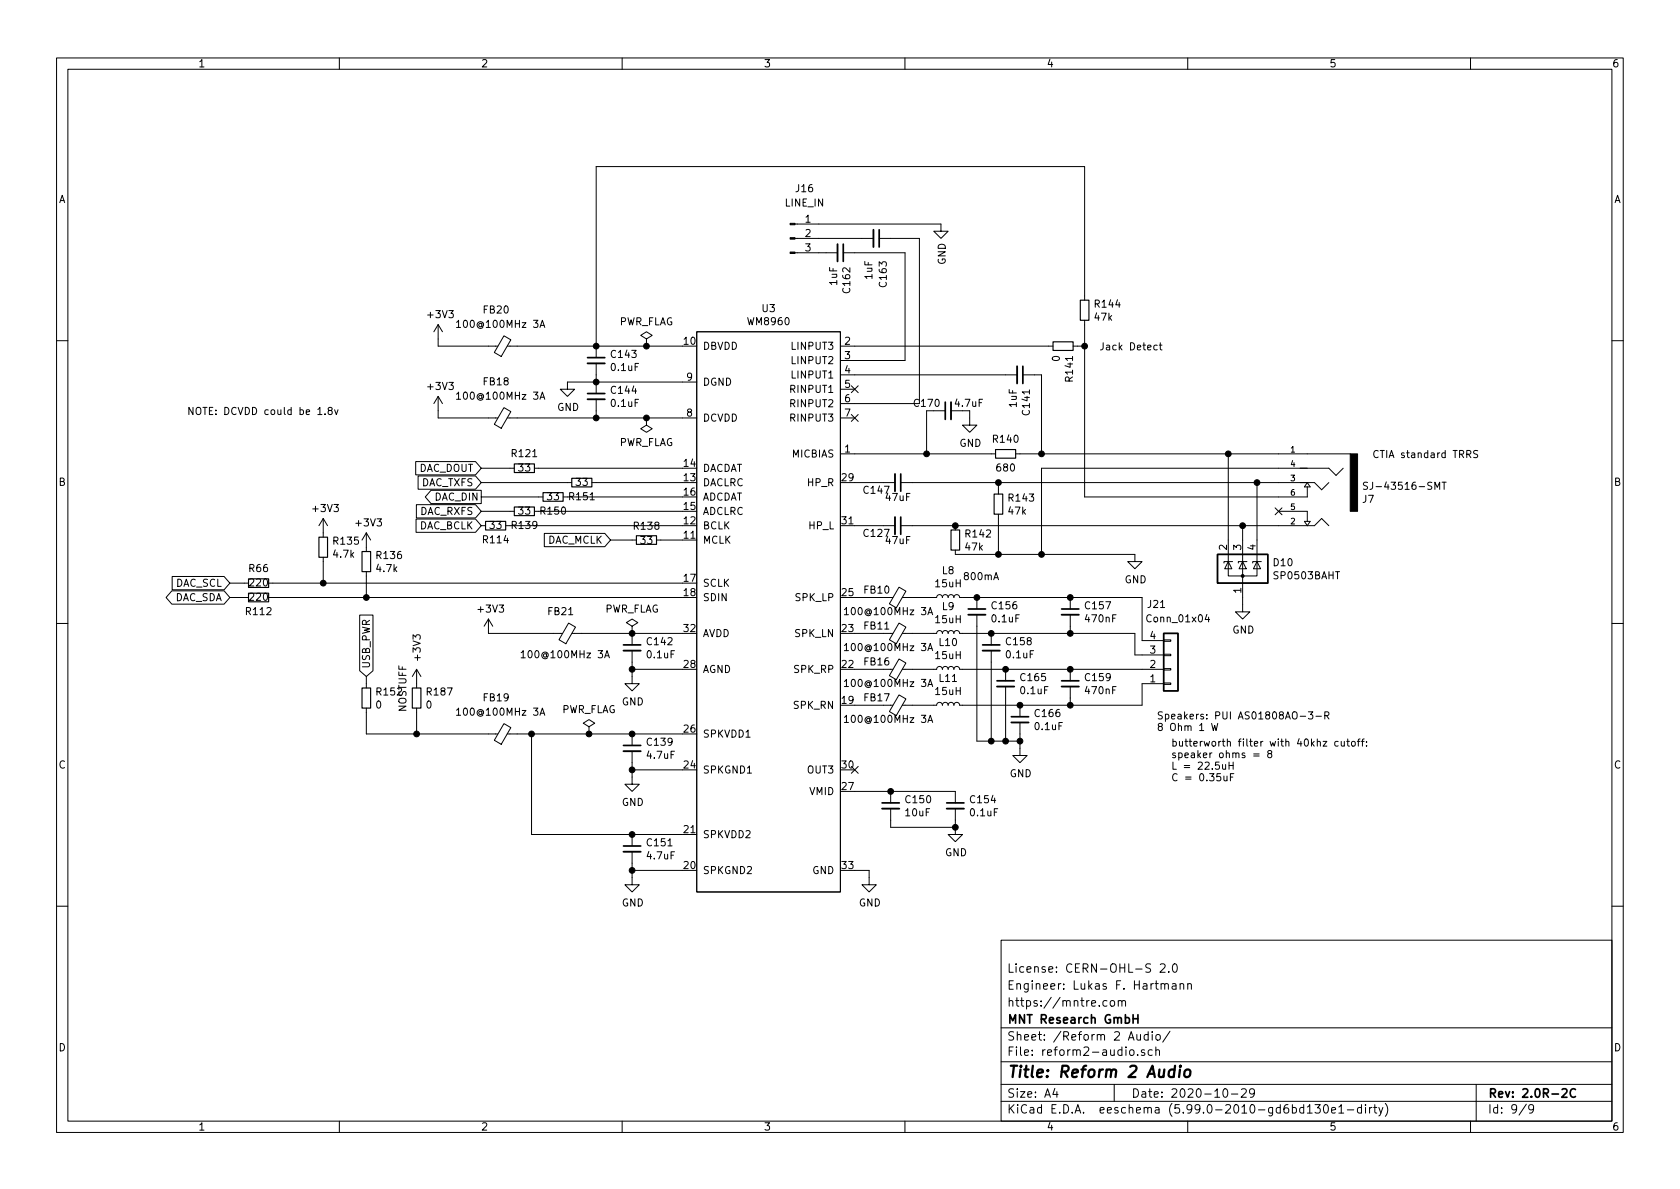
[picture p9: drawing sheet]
<svg xmlns="http://www.w3.org/2000/svg" width="297mm" height="210mm" viewBox="0 0 297 210" stroke-linecap="round" stroke-linejoin="round" font-family="sans-serif">
<g fill="none" stroke="#000" stroke-width=".18">
<path d="M10 10.2h277v190.1h-277zM12 12.2h273v186.1h-273zM60 10.2v2M110 10.2v2M160 10.2v2M210 10.2v2M260 10.2v2M140.6 39.6h25.8v1.3h1.2l-1.2 1.3-1.3-1.3h1.3M77.5 57.4v3.8h10.5M77.5 57.4l-.8 1.3M77.5 57.4l.7 1.3M80.7 57l.4-.4v1.3"/>
<path d="M80.7 57.9h.7M89.1 59.4l1.2 .7-1.7 2.9-1.2-.7zM95.5 57.9l.4-1.3 .4 1.3M95.6 57.5h.6M114.3 59.9l1-.6-1-.6-1 .6 1 .6v1.3M123.2 58.7h25.4v99h-25.4zM140.6 42.2h13.8M140.6 44.7h7.5M149.1 44.7h10.9v19h-11.4M155.4 42.2h7.2v29.2h-14M191.8 53.1v-23.6h-86.4v33.7M191.8 56.6v31.3h39.3v-1.8"/>
<path d="M10 60.2h2M56.2 73.3h.7M57.5 73.2v.1M58.3 72.6l-.3-.3 .1-.1 .2-.2 .3 .1 .1 .2v.2l-.6 .1-.1 .2v.3l.3 .2h.2l.2-.2v-.3l-.2-.2M59.2 72.5l.3 .8 .3-.8M77.5 70.1v3.8h10.5M77.5 70.1l-.8 1.3M77.5 70.1l.7 1.3M80.7 69.7l.4-.4v1.3M80.7 70.6h.7M89.1 72.1l1.2 .7-1.7 2.9-1.2-.7zM89.7 61.2h30.9"/>
<path d="M89.7 73.9h33.5M95.5 70.6l.4-1.3 .4 1.3M95.6 70.2h.6M105.4 64.3v5.3M105.4 70.6v3.3M114.3 73.9v1.3l1 .6-1 .6-1-.6 1-.6M114.3 73.9h.1M114.3 61.2h.1M123.2 67.6h-22.9v1.2h1.3l-1.3 1.3-1.2-1.3h1.2M148.6 61.2h37.6M148.6 66.3h31.2M148.6 73.9h2.5"/>
<path d="M148.6 68.8h2.5M150.5 73.3l1.2 1.2M150.5 68.2l1.2 1.2M151.7 73.3l-1.2 1.2M151.7 68.2l-1.2 1.2M167.1 72.6h-3.3v7.7M168.1 72.6h3.3v2.6h1.3l-1.3 1.2-1.2-1.2h1.2M180.8 66.3h3.3v14M189.7 61.2h2.1M204.6 61.1l-.4-.1-.2 .3 .1 .5h.5M205 61h.5M205.2 60.6v1.1l.3 .2"/>
<path d="M261.3 79.7h-.5l-.2 .1v.3l.6 .3 .1 .3-.3 .2h-.5M285 60.2h2M57.1 91.7v3.3M57.1 98.5v4.6M57.1 91.7l-.7 1.3M57.1 91.7l.8 1.3M64.8 94.2v3.3M64.8 94.2l-.8 1.3M64.8 94.2l.7 1.3M73.5 81.6h10.6l1 1.2-1 1.2h-10.6zM73.6 91.8h10.5l1 1.2-1 1.1h-10.5zM73.6 89.2h10.5l1 1.2-1 1.2h-10.5z"/>
<path d="M73.9 84.2h10.2l1 1.1-1 1.2h-10.2zM76.2 86.7h8.9v2.4h-8.9l-1-1.2zM85.1 93h.8M85.1 90.4h5.8M85.1 87.9h10.9M85.1 82.8h5.8M85.1 85.3h16M89.4 93h31.2M94.5 90.4h26.1M94.5 82.8h26.1M96.2 94.3h10.7l1 1.2-1 1.2h-10.7zM99.6 87.9h21"/>
<path d="M104.6 85.3h16M107.9 95.5h4.6M116.1 95.5h7.1M148.6 93h9.6M148.6 80.3h27.4M151.1 85.3h7.1M159.3 93h73.1l1.3-1.3 1.2 1.3M159.3 85.3h73.1l1.3 1.3 1.2-1.3M168.9 97.3v.7h31.8v1.3h1.2l-1.2 1.3-1.3-1.3h1.3M168.9 93v.7M176.5 85.3v2.1M176.5 90.9v7.1"/>
<path d="M179.6 80.3h59.2M217.2 99.3v2.5h5v-2.5M217.2 99.3l.6 1.3h-1.3zM217.2 80.3v19M217.9 99.3h-1.5v.3M219.7 99.3l.6 1.3h-1.2zM219.7 93v15.2h1.3l-1.3 1.3-1.3-1.3h1.3M220.5 99.3h-1.6v.3M222.2 99.3l.7 1.3h-1.3zM222.2 85.3v14M223 99.3h-1.5v.3M225.5 89.8l1.2 1.2"/>
<path d="M226.1 90.4h5v1.8M226.7 89.8l-1.2 1.2M230.6 92.2h1l-.5 .8zM231.1 85.3l.5 .8h-1zM237.5 82.8l-1.3 1.3-1.3-1.3h-50.8v15.2M241.8 85.3h-.5l-.2 .1v.4l.6 .2 .1 .3-.3 .2h-.4M255 85.3h.7M255.3 85.3v1.2M259.3 80.3h.6l.2-.2-.1-.3-.7-.1v1.2M259.6 80.3l.5 .6M10 110.2h2M30.4 104.5h9.2l1 1.2-1 1.1h-9.2l-1-1.1z"/>
<path d="M30.4 101.9h9.2l1 1.2-1 1.2h-9.2zM40.6 105.7h3.3M40.6 103.1h3.3M47.5 105.7h73.1M47.5 103.1h73.1M63.6 108.8h2.3v9.8l-1.1 1-1.2-1zM64.8 101.1v4.6M64.8 119.6v2.1M73.7 118.4l-.8 1.2M73.7 118.4v3.3M73.7 118.4l.7 1.2M86.4 109.5l-.8 1.2"/>
<path d="M86.4 109.5v2.5h13M86.4 109.5l.7 1.2M92.1 115.4l.4-.3v1.2M92.1 116.3h.8M100.5 110.2l1.3 .7-1.7 2.9-1.3-.7zM101.1 112h19.5M106.9 116.3l.4-1.2 .4 1.2M107 116h.6M111.8 115.1v5.8h1.2l-1.2 1.3-1.3-1.3h1.3M111.8 110.7l1-.6-1-.6-1.1 .6 1.1 .6v1.3M111.8 112h.1M111.8 118.4h8.8"/>
<path d="M111.8 112v2M149.3 114.1l.4-.3v1.3M149.3 107.8l.4-.4v1.3M149.3 115.1h.7M149.3 108.7h.7M151.1 105.7h6.8M151.1 118.4h6.8M151.1 112h6.8M159 110.2l1.2 .7-1.7 2.9-1.2-.7zM159 116.5l1.2 .7-1.7 3-1.2-.7zM159 103.8l1.2 .7-1.7 3-1.2-.7zM159.5 112h6.1l.2-.4 .3-.1 .4 .1 .1 .4 .1-.3 .3-.2 .5 .1 .1 .4 .3-.4 .4-.1 .2 .2 .2 .3 .1-.4 .4-.1 .3 .1 .2 .4h31v3.8h5"/>
<path d="M159.5 105.7h6.1l.2-.4 .3-.1 .4 .1 .1 .4 .1-.4 .3-.1 .5 .1 .1 .4 .3-.5h.4l.2 .1 .2 .4 .1-.4 .4-.1 .3 .1 .2 .4h32.2v7.6h3.8M159.5 118.4h6.1l.2-.4 .3-.1 .4 .1 .1 .4 .1-.4 .3-.1 .5 .1 .1 .4 .3-.5h.4l.2 .1 .2 .4 .1-.4 .4-.1 .3 .1 .2 .4h36M164.1 115.1l.4-1.3 .4 1.3M164.1 108.7l.4-1.3 .4 1.3M164.2 114.7h.6M164.2 108.3h.6M172.7 105.7v2M172.7 108.7v22.4h7.6M175.3 112v2M175.3 115.1v16M175.7 102.5l.4-1.3 .4 1.3M175.8 102.2h.6"/>
<path d="M177.8 118.4v2M189.2 105.7v2M189.2 108.7v3.3M189.2 118.4v2M205.7 113.2h1.3v.2h-1.3zM205.7 115.7h1.3v.2h-1.3zM205.7 118.2h1.3v.3h-1.3zM213.4 108.6l-.3 1h.8M213.7 109.1v.9M285 110.2h2M64.8 125.2v4.6h23.2M73.7 125.2v4.6"/>
<path d="M80.7 125.6l.4-.4v1.3M80.7 126.5h.7M89.1 128l1.2 .7-1.7 2.9-1.2-.7zM89.7 129.8h30.9M94 129.8v17.8h29.2M95.5 126.5l.4-1.3 .4 1.3M95.6 126.1h.6M104.1 128.5l1.1-.6-1.1-.7-1 .7 1 .6v1.3M104.1 129.8h.1M111.8 132.8v5.9h1.2l-1.2 1.2-1.3-1.2h1.3M111.8 129.8v2M111.8 136.1h8.8"/>
<path d="M149.3 120.5l.4-.4v1.3M149.3 126.8l.4-.3v1.3M149.3 121.4h.7M149.3 127.8h.7M150.5 135.5l1.2 1.2M151.1 139.9h17.8v2.1M151.1 124.7h6.8M151.7 135.5l-1.2 1.2M157.5 139.9v2.1M159 122.9l1.2 .7-1.7 2.9-1.2-.7zM164.1 121.4l.4-1.3 .4 1.3M164.1 127.8l.4-1.3 .4 1.3"/>
<path d="M164.2 121h.6M164.2 127.4h.6M177.8 121.4v9.7M180.3 127.8v5.8h1.3l-1.3 1.3-1.2-1.3h1.2M180.3 124.7v2M189.2 121.4v3.3M205.7 120.8h1.3v.2h-1.3zM205.7 120.9h-3.8v3.8h-32.2l-.2-.4-.3-.1-.4 .1-.1 .4-.2-.3-.3-.2-.4 .1-.2 .4-.1-.4-.5-.1-.3 .2-.1 .3-.1-.4-.4-.1-.3 .1-.2 .4h-6.1M214.2 127.9l.3 1.3 .3-.9 .2 .9 .3-1.3M216.2 135.2v.8h.3l.2-.1M216.4 137.2l.1 .8 .3 .1 .1-.1M216.7 135.2v.8"/>
<path d="M216.9 137.2v.9M217.3 134.8v1.2M217.3 135.4h.7M217.5 137.4h.5M218 134.8v1.2M218.2 136.8h-.7v1.3M221.7 133.3h.9M221.7 133.7h.9M224.4 133.3l-.3-.3 .1-.2 .2-.1 .3 .1 .2 .2-.1 .1-.5 .2-.2 .2v.2l.3 .3h.2l.3-.3-.1-.3-.2-.1M229.9 126.7h1M231.3 125.9h.8l-.4 .5 .4 .1v.5l-.2 .1-.6-.1M232.7 126.7h.9"/>
<path d="M233.9 131.1h.7l-.7 .8h.7M234.2 126.5h.6l.2-.2-.1-.3-.7-.1v1.2M234.5 126.5l.5 .6M236.6 131.2l-.4-.1-.2 .2 .1 .6h.5M237.1 131.1l.1 .8h.3l.2-.1M237.7 131.1v.8M238.1 131.1h.5M238.3 130.7v1.1l.3 .1M239 131.2l.2-.1 .4 .1v.5l-.1 .2h-.3l-.2-.1zM240 131.1h.5M240.5 130.7l-.3 .2v1M240.7 131.1h.5"/>
<path d="M241.2 130.7l-.3 .2v1M241.6 131.8v.1M241.6 131.2v.1M111.8 150.6v5.9h1.2l-1.2 1.2-1.3-1.2h1.3M111.8 147.6v2M111.8 153.9h8.8M151.1 153.9h2.6v2.6h1.2l-1.2 1.2-1.3-1.2h1.3M157.5 143v3.3h11.4M168.9 146.3v1.3h1.3l-1.3 1.2-1.3-1.2h1.3M168.9 143v3.3M10 160.2h2M177 166.3h108v32h-108z"/>
<path d="M195.7 177l-.4-.1-.3 .3v.4l.1 .3h.6M196.4 177l.4-.1 .3 .3v.4l-.3 .3h-.4l-.1-.3v-.4zM197.7 177.1l.2-.2 .4 .1 .1 .9M197.7 176.9v1M198.4 177.1l.2-.2 .3 .1 .1 .9M205.1 170.6l.6-.2 .2 .2 .1 .3-.9 1h.9M205.3 174.1l.2-.2 .4 .1v.9M205.9 174.1l.2-.2 .4 .1 .1 .9M206.6 171.8v.1M207.3 174h.6v.9M207.4 170.6l.2-.2a.81 .81 0 0 1 .6 .7 .81 .81 0 0 1-.3 .8h-.1a.81 .81 0 0 1-.4-1.3zM207.9 174.3l-.5 .1a.29 .29 0 0 0-.2 .2 .29 .29 0 0 0 .2 .3h.5"/>
<path d="M208.6 174.1l.3-.2 .3 .1 .1 .9M208.6 173.9v1M210 174.1l.2-.2 .4 .1v.9M210 173.9v1M285 160.2h2M60 198.3v2M110 198.3v2M160 198.3v2M177 194.8h108M177 191.8h108M177 187.8h108M177 181.8h108"/>
<path d="M186.5 192.5l-.4 1h1M186.9 193v1M197 191.8v3M199.8 185.8l.2-.2 .4 .2 .1 .5-.1 .3h-.4l-.2-.1zM201 182.9l.1 1h.3l.2-.1M201.1 186.5v.1M201.6 182.9v1M202.4 185.7l-.4-.1-.2 .2 .1 .3 .5 .1v.4h-.6M203 183l-.4-.1-.3 .3v.4l.1 .3h.6M203 182.4v1.5M203.7 185.7l-.4-.1-.3 .3v.4l.1 .3h.6M203.7 182.4v.2"/>
<path d="M203.7 182.9v1M204.4 185.8l.2-.2 .3 .1 .1 .9M204.4 185.1v1.5M204.4 183.1l.2-.2 .5 .2v.5l-.1 .3h-.4l-.2-.1zM206.9 182.4l-1.3 1.9M210 198.3v2M216.4 192.6l.2-.1a.81 .81 0 0 1 .6 .7 .81 .81 0 0 1-.3 .8h-.2a.81 .81 0 0 1-.6-.6 .81 .81 0 0 1 .3-.8zM217.7 193.5h1.2M219.5 192.7l.6-.2 .2 .2 .1 .3-1 1h1M221.8 193.2l-.3 .3h-.3l-.3-.3 .2-.6 .4-.1 .2 .2a.99 .99 0 0 1-.3 1.3h-.3M231.1 196.8h.9M232.5 195.3h.9l-.5 .6 .5 .1v.7l-.3 .1h-.4l-.2-.1"/>
<path d="M234.2 195.4l.2-.1a.81 .81 0 0 1 .5 .7 .81 .81 0 0 1-.3 .8h-.1a.81 .81 0 0 1-.6-.6 .81 .81 0 0 1 .3-.8zM235.4 196.3l.7-.1v-.3l-.5-.1-.2 .2 .1 .8h.6M236.7 195.8l.4-.5v1.5M236.7 196.8h.9M238.2 196.3h1.2M240.7 195.9l-.4-.1-.3 .3v.4l.1 .3h.6M240.7 195.3v1.5M241.4 195.3v.2M241.4 195.8v1M242.1 195.8v1M242.6 195.8l-.3 .1-.2 .2M242.9 195.8h.5"/>
<path d="M243.1 195.3v1.3l.3 .2M243.8 195.8l.3 1M244.5 195.8l-.5 1.4-.2 .1M244.9 195.1a1.72 1.72 0 0 1 0 2.3M260 198.3v2M261 191.8v6.5M269.9 195.3l-1.3 1.9M271.2 196l-.3 .3h-.3l-.3-.3 .1-.6 .5-.1 .2 .2a.99 .99 0 0 1-.4 1.3h-.3"/>
</g>
<g fill="none" stroke="#000" stroke-width=".3">
<path d="M149.1 43.2v3M155.4 40.6v3.1M103.9 69.6h3M103.9 63.2h3M167.1 71.1v3.1M180.8 64.8v3M159.3 83.8v3.1M159.3 91.4v3.1M110.2 114h3.1M171.2 107.7h3M173.7 114h3.1M187.7 107.7h3.1"/>
<path d="M110.2 131.8h3.1M176.3 120.4h3M178.8 126.7h3.1M187.7 120.4h3.1M110.2 149.6h3.1M156 142h3M167.4 142h3M200.3 179.4v1.5M201.2 179.4v1.5M200.3 180.1h.9M276.2 192.7l.6-.2 .2 .2 .1 .3-1 1h1M278.6 192.7a.6 .6 0 0 0-.8 0 .6 .6 0 0 0-.2 .7 .56 .56 0 0 0 .3 .6 .56 .56 0 0 0 .7-.1"/>
</g>
<path d="M207.7 189.2a.66 .66 0 0 0-1 .3l-.1 .6 .2 .3 .1 .1 .6-.1M207.8 188.5l-.3 2M208.6 189.1l-.1 1.4M208.7 188.5l-.1 .1 .1 .1 .1-.1-.1-.1v.2M209.6 189.3a.52 .52 0 0 1 .5-.2 .52 .52 0 0 1 .4 .4l-.1 .6a.55 .55 0 0 1-.5 .4 .55 .55 0 0 1-.5-.4z" fill="none" stroke="#000" stroke-width=".4"/>
<g fill="none" stroke="#000" stroke-width=".2">
<path d="M191 53.1h1.5v3.5h-1.5zM176 79.5h3.6v1.5h-3.6zM186.2 60.4h3.5v1.6h-3.5zM56.4 95h1.5v3.5h-1.5zM64 97.5h1.5v3.6h-1.5zM85.9 92.2h3.5v1.5h-3.5zM90.9 89.7h3.6v1.5h-3.6zM90.9 82h3.6v1.6h-3.6zM96 87.1h3.6v1.5h-3.6zM101.1 84.6h3.5v1.5h-3.5zM112.5 94.7h3.6v1.6h-3.6zM168.1 93.7h1.6v3.6h-1.6z"/>
<path d="M175.8 87.4h1.5v3.5h-1.5zM43.9 104.9h3.6v1.5h-3.6zM43.9 102.4h3.6v1.5h-3.6zM64 121.7h1.5v3.5h-1.5zM72.9 121.7h1.5v3.5h-1.5z"/>
</g>
<g fill="none" stroke="#000" stroke-width=".33">
<path d="M148.1 43.2v3M154.4 40.6v3.1M103.9 70.6h3M103.9 64.3h3M168.1 71.1v3.1M179.8 64.8v3M158.2 83.8v3.1M158.2 91.4v3.1M110.2 115.1h3.1M171.2 108.7h3M173.7 115.1h3.1M187.7 108.7h3.1"/>
<path d="M110.2 132.8h3.1M176.3 121.4h3M178.8 127.8h3.1M187.7 121.4h3.1M110.2 150.6h3.1M156 143h3M167.4 143h3"/>
</g>
<path d="M215.3 98h8.9v5.1h-8.9zM205.7 112h2.6v10.2h-2.6z" fill="none" stroke="#000" stroke-width=".25"/>
<g fill="#000" stroke="#000" stroke-width=".18">
<path d="M139.7 39.5h.9v.2h-.9zM139.7 44.6h.9v.2h-.9zM139.7 42h.9v.3h-.9zM238.7 80.3h1.3v10.1h-1.3z"/>
<circle cx="105.4" cy="61.2" r=".51"/>
<circle cx="105.4" cy="67.6" r=".51"/>
<circle cx="105.4" cy="73.9" r=".51"/>
<circle cx="114.3" cy="73.9" r=".51"/>
<circle cx="114.3" cy="61.2" r=".51"/>
<circle cx="191.8" cy="61.2" r=".51"/>
<circle cx="163.8" cy="80.3" r=".51"/>
<circle cx="168.9" cy="93" r=".51"/>
<circle cx="176.5" cy="98" r=".51"/>
<circle cx="176.5" cy="85.3" r=".51"/>
<circle cx="184.2" cy="80.3" r=".51"/>
<circle cx="184.2" cy="98" r=".51"/>
<circle cx="217.2" cy="80.3" r=".51"/>
<circle cx="219.7" cy="93" r=".51"/>
<circle cx="222.3" cy="85.3" r=".51"/>
<circle cx="57.2" cy="103.1" r=".51"/>
<circle cx="64.8" cy="105.7" r=".51"/>
<circle cx="111.8" cy="118.4" r=".51"/>
<circle cx="111.8" cy="112" r=".51"/>
<circle cx="172.7" cy="105.7" r=".51"/>
<circle cx="175.3" cy="112" r=".51"/>
<circle cx="177.8" cy="118.4" r=".51"/>
<circle cx="189.2" cy="105.7" r=".51"/>
<circle cx="189.2" cy="112" r=".51"/>
<circle cx="189.2" cy="118.4" r=".51"/>
<circle cx="219.7" cy="101.8" r=".25"/>
<circle cx="73.7" cy="129.8" r=".51"/>
<circle cx="94" cy="129.8" r=".51"/>
<circle cx="104.1" cy="129.8" r=".51"/>
<circle cx="111.8" cy="136.1" r=".51"/>
<circle cx="111.8" cy="129.8" r=".51"/>
<circle cx="157.5" cy="139.9" r=".51"/>
<circle cx="175.3" cy="131.1" r=".51"/>
<circle cx="177.8" cy="131.1" r=".51"/>
<circle cx="180.3" cy="124.7" r=".51"/>
<circle cx="180.3" cy="131.1" r=".51"/>
<circle cx="189.2" cy="124.7" r=".51"/>
<circle cx="111.8" cy="147.6" r=".51"/>
<circle cx="111.8" cy="153.9" r=".51"/>
<circle cx="168.9" cy="146.3" r=".51"/>
</g>
<text font-size="2.8" x="178" y="190.6">Title: Reform 2 Audio</text>
<g font-size="2.1">
<text x="178" y="172">License: CERN-OHL-S 2.0</text>
<text x="178" y="178">https://mntre.com</text>
<text x="178" y="175">Engineer: Lukas F. Hartmann</text>
<text x="178" y="184">Sheet: /Reform 2 Audio/</text>
<text x="178" y="181">MNT Research GmbH</text>
<text x="178" y="186.7">File: reform2-audio.sch</text>
<text x="178" y="196.9">KiCad E.D.A. eeschema (5.99.0-2010-gd6bd130e1-dirty)</text>
<text x="178" y="194.1">Size: A4</text>
<text x="200" y="194.1">Date: 2020-10-29</text>
<text x="263" y="194.1">Rev: 2.0R-2C</text>
<text x="263" y="196.9">Id: 9/9</text>
</g>
<g font-size="1.8">
<text x="35" y="11.9">1</text>
<text x="85" y="11.9">2</text>
<text x="135" y="11.9">3</text>
<text x="185" y="11.9">4</text>
<text x="235" y="11.9">5</text>
<text x="285" y="11.9">6</text>
<text x="10.3" y="35.9">A</text>
<text x="140.8" y="34">J16</text>
<text x="285.3" y="35.9">A</text>
<text x="138.8" y="36.5">LINE_IN</text>
<text x="142.4" y="39.4">1</text>
<text x="142.4" y="41.9">2</text>
<text x="142.4" y="44.4">3</text>
<text x="167.2" y="46.8" transform="rotate(-90 167.2 46.8)">GND</text>
<text x="148" y="50.4" transform="rotate(-90 148 50.4)">1uF</text>
<text x="150.3" y="51.7" transform="rotate(-90 150.3 51.7)">C162</text>
<text x="154.2" y="49.3" transform="rotate(-90 154.2 49.3)">1uF</text>
<text x="156.8" y="50.6" transform="rotate(-90 156.8 50.6)">C163</text>
<text x="75.8" y="56.2">+3V3</text>
<text x="81.5" y="58">100@100MHz 3A</text>
<text x="85.5" y="55.4">FB20</text>
<text x="109.3" y="57.5">PWR_FLAG</text>
<text x="132.4" y="57.5">WM8960</text>
<text x="134.8" y="55.2">U3</text>
<text x="193.6" y="56.7">47k</text>
<text x="193.7" y="54.4">R144</text>
<text x="108.1" y="65.6">0.1uF</text>
<text x="108.2" y="63.3">C143</text>
<text x="120.9" y="61">10</text>
<text x="124.2" y="61.8">DBVDD</text>
<text x="140.2" y="61.8">LINPUT3</text>
<text x="140.2" y="64.4">LINPUT2</text>
<text x="149.4" y="61">2</text>
<text x="149.4" y="63.5">3</text>
<text x="187.4" y="63.9" transform="rotate(-90 187.4 63.9)">0</text>
<text x="194.3" y="61.9">Jack Detect</text>
<text x="75.8" y="68.9">+3V3</text>
<text x="81.5" y="70.7">100@100MHz 3A</text>
<text x="85.5" y="68.1">FB18</text>
<text x="108.1" y="71.9">0.1uF</text>
<text x="108.2" y="69.6">C144</text>
<text x="121.4" y="67.3">9</text>
<text x="124.2" y="68.2">DGND</text>
<text x="140" y="69.5">RINPUT1</text>
<text x="140.2" y="66.9">LINPUT1</text>
<text x="149.4" y="66">4</text>
<text x="149.4" y="68.6">5</text>
<text x="149.4" y="71.1">6</text>
<text x="161.7" y="71.9">C170</text>
<text x="169" y="71.9">4.7uF</text>
<text x="189.7" y="67.3" transform="rotate(-90 189.7 67.3)">R141</text>
<text x="33" y="73.4">NOTE: DCVDD could be 1.8v</text>
<text x="98.5" y="72.7">GND</text>
<text x="121.4" y="73.7">8</text>
<text x="124.2" y="74.5">DCVDD</text>
<text x="140" y="72">RINPUT2</text>
<text x="140" y="74.5">RINPUT3</text>
<text x="149.4" y="73.7">7</text>
<text x="179.8" y="72" transform="rotate(-90 179.8 72)">1uF</text>
<text x="182.1" y="73.3" transform="rotate(-90 182.1 73.3)">C141</text>
<text x="73.9" y="83.4">DAC_DOUT</text>
<text x="90.6" y="80.8">R121</text>
<text x="91.7" y="83.4">33</text>
<text x="109.3" y="78.9">PWR_FLAG</text>
<text x="120.9" y="82.5">14</text>
<text x="124.2" y="83.4">DACDAT</text>
<text x="140.1" y="80.9">MICBIAS</text>
<text x="149.4" y="80">1</text>
<text x="169.6" y="79">GND</text>
<text x="175.7" y="78.3">R140</text>
<text x="176.3" y="83.4">680</text>
<text x="242.6" y="81">CTIA standard TRRS</text>
<text x="10.3" y="85.9">B</text>
<text x="74.4" y="86">DAC_TXFS</text>
<text x="76.8" y="88.5">DAC_DIN</text>
<text x="96.8" y="88.4">33</text>
<text x="100.8" y="88.4">R151</text>
<text x="101.9" y="85.9">33</text>
<text x="120.9" y="85.1">13</text>
<text x="120.9" y="87.6">16</text>
<text x="124.2" y="86">DACLRC</text>
<text x="124.2" y="88.5">ADCDAT</text>
<text x="142.9" y="86">HP_R</text>
<text x="148.9" y="85.1">29</text>
<text x="152.8" y="87.3">C147</text>
<text x="156.7" y="88.6">47uF</text>
<text x="178.4" y="88.7">R143</text>
<text x="240.9" y="88.9">J7</text>
<text x="242.3" y="86.6">SJ-43516-SMT</text>
<text x="285.3" y="85.9">B</text>
<text x="55.4" y="90.5">+3V3</text>
<text x="63.1" y="93.1">+3V3</text>
<text x="74" y="93.6">DAC_BCLK</text>
<text x="74.2" y="91.1">DAC_RXFS</text>
<text x="86.6" y="93.5">33</text>
<text x="90.6" y="93.5">R139</text>
<text x="91.7" y="91">33</text>
<text x="95.7" y="91">R150</text>
<text x="112.2" y="93.7">R138</text>
<text x="120.9" y="95.2">11</text>
<text x="120.9" y="92.7">12</text>
<text x="120.9" y="90.2">15</text>
<text x="124.2" y="93.6">BCLK</text>
<text x="124.2" y="91.1">ADCLRC</text>
<text x="143.1" y="93.6">HP_L</text>
<text x="148.9" y="92.7">31</text>
<text x="152.8" y="94.9">C127</text>
<text x="170.8" y="95">R142</text>
<text x="178.4" y="91">47k</text>
<text x="44.1" y="101.1">R66</text>
<text x="59" y="98.6">4.7k</text>
<text x="59.1" y="96.3">R135</text>
<text x="66.7" y="101.2">4.7k</text>
<text x="66.7" y="98.8">R136</text>
<text x="85.5" y="96.1">R114</text>
<text x="96.7" y="96.1">DAC_MCLK</text>
<text x="113.3" y="96.2">33</text>
<text x="124.2" y="96.1">MCLK</text>
<text x="156.7" y="96.2">47uF</text>
<text x="166.6" y="101.5">L8</text>
<text x="170.7" y="97.3">47k</text>
<text x="216.9" y="97.3" transform="rotate(-90 216.9 97.3)">2</text>
<text x="219.5" y="97.3" transform="rotate(-90 219.5 97.3)">3</text>
<text x="222" y="97.3" transform="rotate(-90 222 97.3)">4</text>
<text x="225.2" y="100.1">D10</text>
<text x="30.8" y="106.3">DAC_SDA</text>
<text x="31" y="103.8">DAC_SCL</text>
<text x="44.2" y="106.2">220</text>
<text x="44.2" y="103.7">220</text>
<text x="120.9" y="102.9">17</text>
<text x="120.9" y="105.4">18</text>
<text x="124.2" y="103.8">SCLK</text>
<text x="124.2" y="106.3">SDIN</text>
<text x="140.7" y="106.3">SPK_LP</text>
<text x="148.9" y="105.4">25</text>
<text x="152.8" y="105">FB10</text>
<text x="165.5" y="103.8">15uH</text>
<text x="166.6" y="107.9">L9</text>
<text x="170.2" y="102.6">800mA</text>
<text x="175.5" y="107.7">C156</text>
<text x="192" y="107.7">C157</text>
<text x="198.8" y="103.1">GND</text>
<text x="203" y="107.5">J21</text>
<text x="219.5" y="104.9" transform="rotate(-90 219.5 104.9)">1</text>
<text x="225.4" y="102.4">SP0503BAHT</text>
<text x="43.6" y="108.8">R112</text>
<text x="84.7" y="108.3">+3V3</text>
<text x="97" y="108.8">FB21</text>
<text x="106.8" y="108.3">PWR_FLAG</text>
<text x="120.9" y="111.8">32</text>
<text x="124.2" y="112.6">AVDD</text>
<text x="140.6" y="112.6">SPK_LN</text>
<text x="148.9" y="111.8">23</text>
<text x="150" y="108.8">100@100MHz 3A</text>
<text x="152.8" y="111.3">FB11</text>
<text x="165.5" y="110.2">15uH</text>
<text x="175.5" y="110">0.1uF</text>
<text x="192" y="110">470nF</text>
<text x="203.1" y="110">Conn_01x04</text>
<text x="203.3" y="113">4</text>
<text x="217.9" y="112">GND</text>
<text x="65.4" y="118.3" transform="rotate(-90 65.4 118.3)">USB_PWR</text>
<text x="74.4" y="116.6" transform="rotate(-90 74.4 116.6)">+3V3</text>
<text x="92.9" y="116.4">100@100MHz 3A</text>
<text x="114.5" y="116.4">0.1uF</text>
<text x="114.5" y="114.1">C142</text>
<text x="120.9" y="118.1">28</text>
<text x="124.2" y="119">AGND</text>
<text x="140.5" y="119">SPK_RP</text>
<text x="148.9" y="118.1">22</text>
<text x="150" y="115.1">100@100MHz 3A</text>
<text x="152.8" y="117.7">FB16</text>
<text x="165.5" y="116.5">15uH</text>
<text x="166.1" y="114.2">L10</text>
<text x="178" y="116.4">0.1uF</text>
<text x="178" y="114.1">C158</text>
<text x="203.3" y="118.1">2</text>
<text x="203.3" y="115.6">3</text>
<text x="66.5" y="125.3">0</text>
<text x="66.7" y="123">R152</text>
<text x="71.9" y="126" transform="rotate(-90 71.9 126)">NOSTUFF</text>
<text x="75.4" y="125.3">0</text>
<text x="75.6" y="123">R187</text>
<text x="85.5" y="124">FB19</text>
<text x="109.9" y="124.7">GND</text>
<text x="140.4" y="125.3">SPK_RN</text>
<text x="148.9" y="124.5">19</text>
<text x="150" y="121.5">100@100MHz 3A</text>
<text x="152.8" y="124">FB17</text>
<text x="165.5" y="122.9">15uH</text>
<text x="166.1" y="120.6">L11</text>
<text x="180.5" y="122.7">0.1uF</text>
<text x="180.6" y="120.4">C165</text>
<text x="192" y="120.4">C159</text>
<text x="192" y="122.7">470nF</text>
<text x="203.3" y="120.6">1</text>
<text x="81.5" y="126.5">100@100MHz 3A</text>
<text x="99.2" y="126.1">PWR_FLAG</text>
<text x="114.5" y="131.9">C139</text>
<text x="120.9" y="129.5">26</text>
<text x="124.2" y="130.4">SPKVDD1</text>
<text x="150" y="127.8">100@100MHz 3A</text>
<text x="183.1" y="129.1">0.1uF</text>
<text x="183.1" y="126.8">C166</text>
<text x="204.5" y="127.2">Speakers: PUI AS01808AO-3-R</text>
<text x="204.5" y="129.2">8 Ohm 1 W</text>
<text x="10.3" y="135.9">C</text>
<text x="114.5" y="134.2">4.7uF</text>
<text x="120.9" y="135.9">24</text>
<text x="124.2" y="136.8">SPKGND1</text>
<text x="142.9" y="136.8">OUT3</text>
<text x="148.9" y="135.9">30</text>
<text x="178.5" y="137.4">GND</text>
<text x="207" y="132">butterworth filter with 40khz cutoff:</text>
<text x="207" y="134">speaker ohms = 8</text>
<text x="207" y="136.1">L = 22.5uH</text>
<text x="285.3" y="135.9">C</text>
<text x="109.9" y="142.5">GND</text>
<text x="143.2" y="140.6">VMID</text>
<text x="148.9" y="139.7">27</text>
<text x="160.2" y="142">C150</text>
<text x="171.7" y="142">C154</text>
<text x="207" y="138.1">C = 0.35uF</text>
<text x="114.5" y="149.6">C151</text>
<text x="120.9" y="147.3">21</text>
<text x="124.2" y="148.2">SPKVDD2</text>
<text x="160.2" y="144.3">10uF</text>
<text x="171.6" y="144.3">0.1uF</text>
<text x="114.5" y="152">4.7uF</text>
<text x="120.9" y="153.7">20</text>
<text x="124.2" y="154.6">SPKGND2</text>
<text x="143.6" y="154.6">GND</text>
<text x="148.9" y="153.7">33</text>
<text x="167.1" y="151.4">GND</text>
<text x="109.9" y="160.3">GND</text>
<text x="151.8" y="160.3">GND</text>
<text x="10.3" y="185.9">D</text>
<text x="285.3" y="185.9">D</text>
<text x="35" y="199.9">1</text>
<text x="85" y="199.9">2</text>
<text x="135" y="199.9">3</text>
<text x="185" y="199.9">4</text>
<text x="235" y="199.9">5</text>
<text x="285" y="199.9">6</text>
</g>
<g font-size="1.4">
<text x="228.2" y="80">1</text>
<text x="228.2" y="82.5">4</text>
<text x="228.2" y="85.1">3</text>
<text x="228.2" y="87.6">6</text>
<text x="228.2" y="92.7">2</text>
<text x="228.2" y="90.2">5</text>
</g>
</svg>
